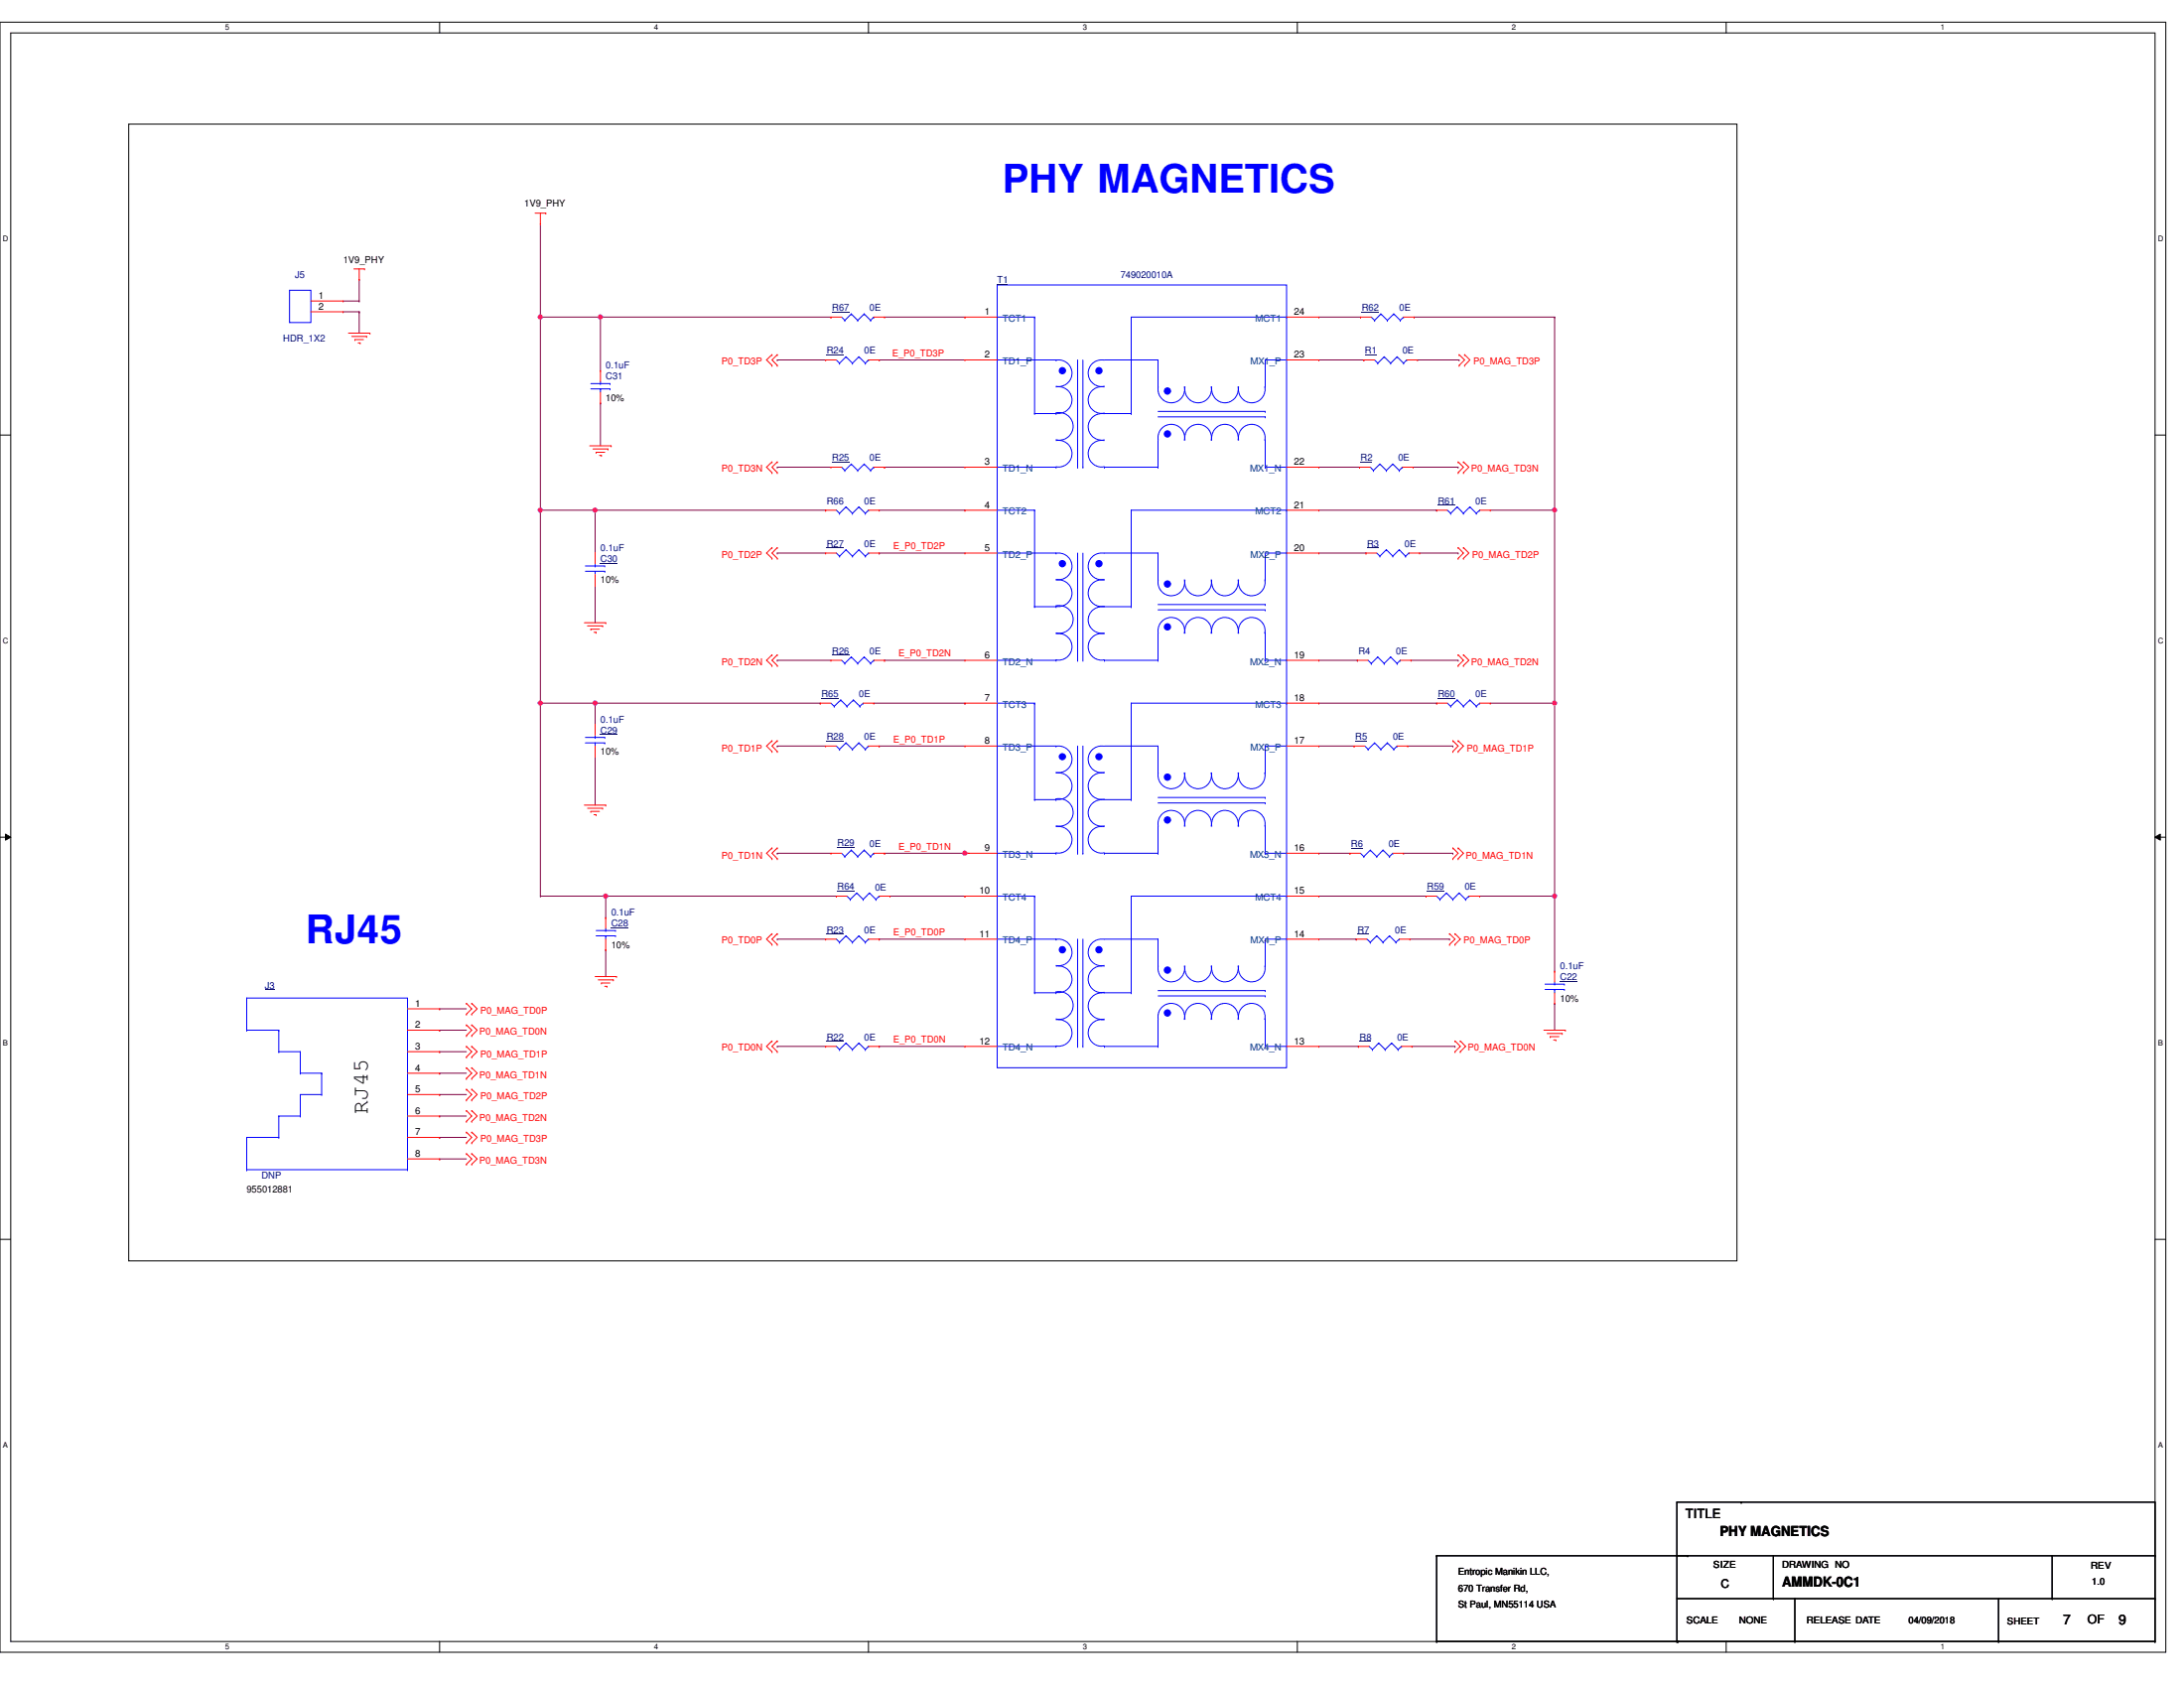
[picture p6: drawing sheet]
<svg xmlns="http://www.w3.org/2000/svg" width="279mm" height="216mm" viewBox="0 0 279 216" stroke-linecap="round" stroke-linejoin="round" font-family="sans-serif">
<path d="M0 2.8h277.1v208.5h-277.1zM1.4 4.2h274.3v205.8h-274.3z" fill="none" stroke="#000" stroke-width=".13"/>
<g fill="#fff">
<path d="M28.8 3h.6v1.1h-.6z"/>
<path d="M28.8 210.1h.6v1.1h-.6z"/>
</g>
<path d="M56.2 2.8v1.4M56.2 210v1.3" fill="none" stroke="#000" stroke-width=".13"/>
<g fill="#fff">
<path d="M83.7 3h.5v1.1h-.5z"/>
<path d="M83.7 210.1h.5v1.1h-.5z"/>
</g>
<path d="M111.1 2.8v1.4M111.1 210v1.3" fill="none" stroke="#000" stroke-width=".13"/>
<g fill="#fff">
<path d="M138.5 3h.6v1.1h-.6z"/>
<path d="M138.5 210.1h.6v1.1h-.6z"/>
</g>
<path d="M166 2.8v1.4M166 210v1.3" fill="none" stroke="#000" stroke-width=".13"/>
<g fill="#fff">
<path d="M193.4 3h.6v1.1h-.6z"/>
<path d="M193.4 210.1h.6v1.1h-.6z"/>
</g>
<path d="M220.8 2.8v1.4M220.8 210v1.3" fill="none" stroke="#000" stroke-width=".13"/>
<g fill="#fff">
<path d="M248.3 3h.5v1.1h-.5z"/>
<path d="M248.3 210.1h.5v1.1h-.5z"/>
<path d="M.4 29.9h.7v1.1h-.7z"/>
<path d="M276.1 29.9h.7v1.1h-.7z"/>
<path d="M.4 81.4h.7v1.1h-.7z"/>
<path d="M276.1 81.4h.7v1.1h-.7z"/>
</g>
<path d="M0 55.6h1.4M275.7 55.6h1.4" fill="none" stroke="#000" stroke-width=".13"/>
<g fill="#fff">
<path d="M.4 132.8h.6v1.1h-.6z"/>
<path d="M276.1 132.8h.6v1.1h-.6z"/>
</g>
<path d="M0 107.1h1.4M.7 106.7l.7 .4-.7 .4zM275.7 107.1l.7-.4v.8zM275.7 107.1h1.4" fill="none" stroke="#000" stroke-width=".13"/>
<path d="M.7 106.7l.7 .4-.7 .4zM275.7 107.1l.7-.4v.8z" fill="#000"/>
<g fill="#fff">
<path d="M.4 184.2h.6v1.1h-.6z"/>
<path d="M276.1 184.2h.6v1.1h-.6z"/>
</g>
<path d="M16.5 15.9h205.7v145.4h-205.7zM0 158.5h1.4M275.7 158.5h1.4" fill="none" stroke="#000" stroke-width=".13"/>
<g fill="none" stroke="#800040" stroke-width=".13">
<path d="M76.8 40.6h.1M76.8 51.5h.1M76.8 40.6v6.8M76.8 51.5v5.5M76.8 40.6h29.5M106.3 40.6h.1M112.5 46h.1M112.5 46h10.9M168.7 59.8h5.2M173.9 59.8h.1M76.1 65.3h.1M76.1 74.8h.1"/>
<path d="M76.1 65.3v5.4M76.1 74.8v4.9M76.1 65.3h29.5M105.6 65.3h.1M112.5 70.7h.1M112.5 70.7h10.9M168.7 70.7h6.1M174.8 70.7h.1M76.1 89.9h.1M76.1 96.8h.1M76.1 89.9v2.8M76.1 96.8v6.2"/>
<path d="M76.1 89.9h28.8M104.9 89.9h.1M112.5 95.4h.1M112.5 95.4h10.9M113.2 84.5h.1M113.2 84.5h10.2M168.7 84.5h5M168.7 95.4h4.5M173.2 95.4h.1M173.7 84.5h.1M77.5 117.4h.1M107 114.6h.1"/>
<path d="M107 114.6h-29.5v2.8M113.2 109.1h.1M113.2 109.1h10.2M168.7 109.1h4M172.7 109.1h.1M77.5 121.5h.1M77.5 121.5v3.4M168.7 120.1h4.8M168.7 133.8h5.1M173.5 120.1h.1M173.8 133.8h.1"/>
</g>
<circle cx="123.4" cy="109.1" r=".27" fill="#f0f"/>
<circle cx="123.4" cy="109.1" r=".27" fill="none" stroke="#f0f" stroke-width=".13"/>
<g fill="none" stroke="#800040" stroke-width=".13">
<path d="M99.4 46h.1M99.4 59.8h.1M99.4 46h6.2M99.4 59.8h6.9M99.4 70.7h.1M99.4 70.7h6.2M99.4 84.5h.1M99.4 95.4h.1M99.4 84.5h6.9M99.4 95.4h6.2M198.9 89.9h.1M198.9 89.9v34.3"/>
<path d="M99.4 109.1h.1M99.4 109.1h6.9M123.4 109.1h.1M123.4 109.1h.6M168.7 114.6h13.7M182.4 114.6h.1M198.9 114.6h.1M99.4 120.1h.1M99.4 133.8h.1M99.4 120.1h6.2M99.4 133.8h6.2M112.5 120.1h.1"/>
<path d="M112.5 133.8h.1M112.5 120.1h10.9M112.5 133.8h10.9M198.9 128.3h.1M198.9 128.3v3.5"/>
</g>
<circle cx="198.9" cy="114.6" r=".27" fill="#f0f"/>
<circle cx="198.9" cy="114.6" r=".27" fill="none" stroke="#f0f" stroke-width=".13"/>
<circle cx="198.9" cy="89.9" r=".27" fill="#f0f"/>
<circle cx="198.9" cy="89.9" r=".27" fill="none" stroke="#f0f" stroke-width=".13"/>
<path d="M198.9 40.6h.1M198.9 40.6v49.3M168.7 65.3h15.1M183.8 65.3h.1M198.9 65.3h.1M168.7 89.9h15.1M183.8 89.9h.1" fill="none" stroke="#800040" stroke-width=".13"/>
<circle cx="198.9" cy="65.2" r=".27" fill="#f0f"/>
<circle cx="198.9" cy="65.2" r=".27" fill="none" stroke="#f0f" stroke-width=".13"/>
<g fill="none" stroke="#800040" stroke-width=".13">
<path d="M113.2 40.6h10.2M123.4 40.6h.1M168.7 40.6h5.4M168.7 46h5.8M174.1 40.6h.1M174.5 46h.1M180.9 40.6h.1M180.9 40.6h18M112.5 65.3h10.9M123.4 65.3h.1M190.6 65.3h8.3M198.9 65.3h.1"/>
<path d="M111.8 89.9h11.6M123.4 89.9h.1M190.6 89.9h8.3M198.9 89.9h.1M69.1 114.6h.1M69.1 114.6h8.4M113.9 114.6h9.5M123.4 114.6h.1M189.3 114.6h9.6M198.9 114.6h.1M56.2 129h.1M56.2 140h.1"/>
<path d="M56.2 137.3h.1M56.2 134.5h.1M56.2 131.8h.1M56.2 129h3.5M56.2 140h3.5M56.2 137.3h3.5M56.2 134.5h3.5M56.2 131.8h3.5M56.2 148.2h.1M56.2 145.5h.1M56.2 142.7h.1M56.2 148.2h3.5"/>
<path d="M56.2 145.5h3.5M56.2 142.7h3.5"/>
</g>
<circle cx="77.5" cy="114.6" r=".27" fill="#f0f"/>
<circle cx="77.5" cy="114.6" r=".27" fill="none" stroke="#f0f" stroke-width=".13"/>
<path d="M69.1 28.6v12M69.1 40.6h.1M69.1 89.9h.1M69.1 89.9v24.7" fill="none" stroke="#800040" stroke-width=".13"/>
<circle cx="69.1" cy="89.9" r=".27" fill="#f0f"/>
<circle cx="69.1" cy="89.9" r=".27" fill="none" stroke="#f0f" stroke-width=".13"/>
<path d="M69.1 89.9h.1M69.1 89.9h7" fill="none" stroke="#800040" stroke-width=".13"/>
<circle cx="76.1" cy="89.9" r=".27" fill="#f0f"/>
<circle cx="76.1" cy="89.9" r=".27" fill="none" stroke="#f0f" stroke-width=".13"/>
<path d="M69.1 40.6h7.7M76.8 40.6h.1" fill="none" stroke="#800040" stroke-width=".13"/>
<circle cx="69.1" cy="40.5" r=".27" fill="#f0f"/>
<circle cx="69.1" cy="40.5" r=".27" fill="none" stroke="#f0f" stroke-width=".13"/>
<circle cx="76.8" cy="40.5" r=".27" fill="#f0f"/>
<circle cx="76.8" cy="40.5" r=".27" fill="none" stroke="#f0f" stroke-width=".13"/>
<path d="M69.1 40.6v24.7M180.8 59.8h5.7M181.3 46h5.4M186.5 59.8h.1M186.7 46h.1M69.1 65.3h.1M69.1 65.3h7M76.1 65.3h.1" fill="none" stroke="#800040" stroke-width=".13"/>
<circle cx="69.1" cy="65.2" r=".27" fill="#f0f"/>
<circle cx="69.1" cy="65.2" r=".27" fill="none" stroke="#f0f" stroke-width=".13"/>
<circle cx="76.1" cy="65.2" r=".27" fill="#f0f"/>
<circle cx="76.1" cy="65.2" r=".27" fill="none" stroke="#f0f" stroke-width=".13"/>
<g fill="none" stroke="#800040" stroke-width=".13">
<path d="M43.9 39.9h2.1M43.9 38.5h2.1M46 39.9h.1M46 38.5h.1M46 35.8h.1M46 35.8v2.7M46 39.9v2.7M113.2 59.8h.1M113.2 59.8h10.2M69.1 65.3v24.6M181.6 70.7h4.9M186.5 70.7h.1"/>
<path d="M69.1 89.9h.1M180.1 95.4h5.8M180.5 84.5h6M185.9 95.4h.1M186.5 84.5h.1M179.6 109.1h6.3M185.9 109.1h.1M180.4 120.1h5M180.6 133.8h5.5M185.4 120.1h.1M186.1 133.8h.1"/>
</g>
<g fill="none" stroke="#f00" stroke-width=".13">
<path d="M45.3 34.4h1.3M46 35.8h.1M46 34.4v1.4M46.6 34.4h.1M68.5 27.3h1.3M69.1 28.6h.1M69.1 27.3v1.3M69.8 27.3h.1M44.6 42.6h2.7M45 43h1.9M45.4 43.4h.1M45.4 43.4h1.1"/>
<path d="M45.8 43.9h.3M46.1 43.9h.1M46.9 43h.1M47.3 42.6h.1M75.4 57h2.8M75.9 57.4h1.9M76.3 57.8h.1M76.3 57.8h1.1M76.7 58.3h.2M76.9 58.3h.1M77.8 57.4h.1M78.2 57h.1"/>
<path d="M98.8 45.4h.1M98.8 46.7h.1M98.8 59.1h.1M98.8 45.4l-.7 .6 .7 .7M98.8 59.1l-.7 .7 .7 .7M99.4 45.4h.1M99.4 46.7h.1M99.4 59.1h.1M99.4 45.4l-.6 .6 .6 .7M99.4 59.1l-.6 .7 .6 .7M105.6 46h.1M105.6 46h1.4"/>
<path d="M111.1 46h1.4M112.5 46h.1M174.1 40.6h.1M174.1 40.6h1.3M179.6 40.6h1.3M180.9 40.6h.1M186.5 59.1h.1M186.5 59.1l.7 .7-.7 .7M186.7 45.4h.1M186.7 46.7h.1M186.7 45.4l.7 .6-.7 .7M187.2 59.1h.1"/>
<path d="M187.2 59.1l.7 .7-.7 .7M187.4 45.4h.1M187.4 46.7h.1M187.4 45.4l.6 .6-.6 .7M74.8 79.7h2.7M77.5 79.7h.1M98.8 60.5h.1M98.8 70h.1M98.8 71.4h.1M98.8 70l-.7 .7 .7 .7M99.4 60.5h.1M99.4 70h.1"/>
<path d="M99.4 71.4h.1M99.4 70l-.6 .7 .6 .7M105.6 70.7h.1M105.6 70.7h1.4M111.1 70.7h1.4M112.5 70.7h.1M186.5 60.5h.1M186.5 70h.1M186.5 71.4h.1M186.5 70l.7 .7-.7 .7M187.2 60.5h.1M187.2 70h.1"/>
<path d="M187.2 71.4h.1M187.2 70l.7 .7-.7 .7M75.2 80.1h1.9M75.6 80.5h.1M75.6 80.5h1.1M76 80.9h.3M76.3 80.9h.1M77.1 80.1h.1M98.8 96.1h.1M98.8 94.7h.1M98.8 83.8h.1M98.8 85.1h.1"/>
<path d="M98.8 94.7l-.7 .7 .7 .7M98.8 83.8l-.7 .7 .7 .6M99.4 96.1h.1M99.4 94.7h.1M99.4 83.8h.1M99.4 85.1h.1M99.4 94.7l-.6 .7 .6 .7M99.4 83.8l-.6 .7 .6 .6M173.7 84.5h.1M173.7 84.5h1.3M179.1 84.5h1.4M180.5 84.5h.1"/>
<path d="M185.9 96.1h.1M185.9 94.7h.1M185.9 94.7l.6 .7-.6 .7M186.5 96.1h.1M186.5 94.7h.1M186.5 83.8h.1M186.5 85.1h.1M186.5 94.7l.7 .7-.7 .7M186.5 83.8l.7 .7-.7 .6M187.2 83.8h.1M187.2 85.1h.1M187.2 83.8l.7 .7-.7 .6"/>
<path d="M74.8 103h2.7M75.2 103.4h1.9M75.6 103.8h.1M75.6 103.8h1.1M76 104.2h.3M76.3 104.2h.1M77.1 103.4h.1M77.5 103h.1M98.8 119.4h.1M98.8 109.8h.1M98.8 108.5h.1M98.8 119.4l-.7 .7 .7 .7"/>
<path d="M98.8 108.5l-.7 .6 .7 .7M99.4 119.4h.1M99.4 109.8h.1M99.4 108.5h.1M99.4 119.4l-.6 .7 .6 .7M99.4 108.5l-.6 .6 .6 .7M107 114.6h.1M107 114.6h1.4M112.5 114.6h1.4M113.9 114.6h.1M185.4 119.4h.1M185.4 119.4l.7 .7-.7 .7"/>
<path d="M185.9 109.8h.1M185.9 108.5h.1M185.9 108.5l.6 .6-.6 .7M186.1 119.4h.1M186.1 119.4l.7 .7-.7 .7M186.5 109.8h.1M186.5 108.5h.1M186.5 108.5l.7 .6-.7 .7M59.7 131.1h.1M59.7 132.5h.1M59.7 135.2h.1M59.7 133.8h.1"/>
<path d="M59.7 139.3h.1M59.7 137.9h.1M59.7 136.6h.1M59.7 128.3h.1M59.7 129.7h.1M59.7 131.1l.6 .7-.6 .7M59.7 133.8l.6 .7-.6 .7M59.7 139.3l.6 .7-.6 .7M59.7 136.6l.6 .7-.6 .6M59.7 128.3l.6 .7-.6 .7M60.3 131.1h.1M60.3 132.5h.1"/>
<path d="M60.3 135.2h.1M60.3 133.8h.1M60.3 139.3h.1M60.3 137.9h.1M60.3 136.6h.1M60.3 128.3h.1M60.3 129.7h.1M60.3 131.1l.7 .7-.7 .7M60.3 133.8l.7 .7-.7 .7M60.3 139.3l.7 .7-.7 .7M60.3 136.6l.7 .7-.7 .6M60.3 128.3l.7 .7-.7 .7"/>
<path d="M76.1 124.9h2.8M76.5 125.3h2M76.9 125.7h.1M76.9 125.7h1.1M77.4 126.2h.2M77.6 126.2h.1M78.5 125.3h.1M78.9 124.9h.1M98.8 120.8h.1M98.8 133.1h.1M98.8 134.5h.1M98.8 133.1l-.7 .7 .7 .7"/>
<path d="M99.4 120.8h.1M99.4 133.1h.1M99.4 134.5h.1M99.4 133.1l-.6 .7 .6 .7M185.4 120.8h.1M186.1 120.8h.1M186.1 133.1h.1M186.1 134.5h.1M186.1 133.1l.7 .7-.7 .7M186.8 133.1h.1M186.8 134.5h.1M186.8 133.1l.7 .7-.7 .7"/>
<path d="M197.5 131.8h2.8M197.9 132.2h2M198.3 132.6h.1M198.3 132.6h1.1M198.8 133h.2M199 133h.1M199.9 132.2h.1M200.3 131.8h.1M59.7 144.8h.1M59.7 146.2h.1M59.7 142h.1M59.7 143.4h.1"/>
<path d="M59.7 140.7h.1M59.7 147.6h.1M59.7 148.9h.1M59.7 144.8l.6 .7-.6 .7M59.7 142l.6 .7-.6 .7M59.7 147.6l.6 .6-.6 .7M60.3 144.8h.1M60.3 146.2h.1M60.3 142h.1M60.3 143.4h.1M60.3 140.7h.1M60.3 147.6h.1"/>
<path d="M60.3 148.9h.1M60.3 144.8l.7 .7-.7 .7M60.3 142l.7 .7-.7 .7M60.3 147.6l.7 .6-.7 .7"/>
</g>
<g fill="none" stroke="#000" stroke-width=".13">
<path d="M183.8 199h.1M183.8 199h91.9M183.8 199v11M215.9 199h.1M222.8 192.1h.1M226.9 199v5.5M262.5 199v5.5M275.7 199h.1M183.8 210h.1M183.8 210h91.9M214.5 210h.1M214.5 210v-17.9h61.2v17.9"/>
<path d="M214.5 204.5h61.2M214.7 210h.1M226.9 204.5h.1M229.6 210h.1M229.6 204.5v5.5M255.7 210h.1M255.7 204.5v5.5M262.5 204.5h.1M275.7 204.5h.1M275.7 210h.1"/>
</g>
<g fill="none" stroke="#00f" stroke-width=".13">
<path d="M107 46l.4 .5M107.4 46.5h.1M108.2 45.6h.1M108.2 45.6l-.8 .9M108.2 45.6l.9 .9M109.1 46.5h.1M109.9 45.6h.1M109.9 45.6l-.8 .9M109.9 45.6l.8 .9M110.7 46.5h.1M111.1 46h.1M111.1 46l-.4 .5"/>
<path d="M175.3 59.8l.4 .4M175.4 40.6l.5 .4M175.9 41h.1M176.5 59.4h.1M176.5 59.4l-.8 .8M176.5 59.4l.9 .8M176.7 40.2h.1M176.7 40.2l-.8 .8M176.7 40.2l.8 .8M177.5 41h.1M178.2 59.4h.1M178.2 59.4l-.8 .8"/>
<path d="M178.2 59.4l.8 .8M178.3 40.2h.1M178.3 40.2l-.8 .8M178.3 40.2l.8 .8M179.1 41h.1M179.4 59.8h.1M179.4 59.8l-.4 .4M179.6 40.6h.1M179.6 40.6l-.5 .4M107 70.7l.4 .4M107.4 71.1h.1M108.2 70.3h.1"/>
<path d="M108.2 70.3l-.8 .8M108.2 70.3l.9 .8M109.1 71.1h.1M109.9 70.3h.1M109.9 70.3l-.8 .8M109.9 70.3l.8 .8M110.7 71.1h.1M111.1 70.7h.1M111.1 70.7l-.4 .4M175.7 60.2h.1M177.4 60.2h.1M179 60.2h.1"/>
<path d="M175 84.5l.4 .4M175.4 84.9h.1M176.3 84h.1M176.3 84l-.9 .9M176.3 84l.8 .9M177.1 84.9h.1M177.9 84h.1M177.9 84l-.8 .9M177.9 84l.8 .9M178.7 84.9h.1M179.1 84.5h.1M179.1 84.5l-.4 .4"/>
<path d="M108.4 114.6l.4 .4M108.8 115h.1M109.6 114.2h.1M109.6 114.2l-.8 .8M109.6 114.2l.8 .8M110.4 115h.1M111.2 114.2h.1M111.2 114.2l-.8 .8M111.2 114.2l.9 .8M112.1 115h.1M112.5 114.6h.1M112.5 114.6l-.4 .4"/>
</g>
<path d="M174.2 39.9h2.2M105.7 45.4h2.2M105.7 70.1h2.2M107.1 114h2.2" fill="none" stroke="#000080" stroke-width=".13"/>
<path d="M174.1 59.1h1.5v.1h-1.5z" fill="#000080"/>
<path d="M173.9 59.8h.1M173.9 59.8h1.4M179.4 59.8h1.4M180.8 59.8h.1" fill="none" stroke="#f00" stroke-width=".13"/>
<g fill="none" stroke="#00f" stroke-width=".13">
<path d="M31.6 127.7h.1M31.6 131.8h.1M31.6 127.7h20.5v21.9M31.6 127.7v4.1M31.6 131.8h4.1M35.7 131.8h.1M35.7 134.5h.1M35.7 131.8v2.7M35.7 134.5h2.7M38.4 134.5h.1M38.4 137.3h.1M38.4 140h.1"/>
<path d="M38.4 134.5v2.8M38.4 140v2.7M38.4 137.3h2.7M38.4 140h2.7M41.1 137.3h.1M41.1 140h.1M41.1 137.3v2.7M31.6 149.6h.1M31.6 145.5h.1M31.6 149.6h20.5M31.6 145.5v4.1M31.6 145.5h4.1"/>
<path d="M35.7 142.7h.1M35.7 145.5h.1M35.7 142.7v2.8M35.7 142.7h2.7M38.4 142.7h.1M52.1 149.6h.1"/>
</g>
<path d="M33.9 126.6h1.2v.1h-1.2z" fill="#000080"/>
<g fill="none" stroke="#f00" stroke-width=".13">
<path d="M52.1 129h4.1M52.1 131.8h4.1M52.1 134.5h4.1M52.1 137.3h4.1M52.1 140h4.1M56.2 129h.1M56.2 131.8h.1M56.2 134.5h.1M56.2 137.3h.1M56.2 140h.1M52.1 142.7h4.1M52.1 145.5h4.1"/>
<path d="M52.1 148.2h4.1M56.2 142.7h.1M56.2 145.5h.1M56.2 148.2h.1"/>
</g>
<path d="M174.6 95.4l.4 .4M175 95.8h.1M175.9 95h.1M175.9 95l-.9 .8M175.9 95l.8 .8M176.7 95.8h.1M177.5 95h.1M177.5 95l-.8 .8M177.5 95l.8 .8M178.3 95.8h.1M178.7 95.4h.1M178.7 95.4l-.4 .4" fill="none" stroke="#00f" stroke-width=".13"/>
<path d="M173.4 94.7h1.5v.1h-1.5z" fill="#000080"/>
<g fill="none" stroke="#f00" stroke-width=".13">
<path d="M39.8 38.5h4.1M39.8 39.9h4.1M43.9 38.5h.1M43.9 39.9h.1M76.8 47.4h.1M76.8 51.5h.1M76.8 47.4v1.4M76.8 50.2v1.3M104.9 89.9h.1M104.9 89.9h1.4M110.4 89.9h1.4M111.8 89.9h.1"/>
<path d="M173.2 95.4h.1M173.2 95.4h1.4M178.7 95.4h1.4M180.1 95.4h.1M183.8 89.9h.1M183.8 89.9h1.4M189.3 89.9h1.3M190.6 89.9h.1M198.9 124.2h.1M198.9 128.3h.1M198.9 124.2v1.4M198.9 127v1.3"/>
</g>
<g fill="none" stroke="#00f" stroke-width=".13">
<path d="M37 37.1h2.8v4.2h-2.8zM75.6 49.7h2.4M75.6 49.1h2.4M76.8 49.1h.1M76.8 49.7h.1M76.8 48.8v.3M76.8 49.7v.5M78 49.7h.1M78 49.1h.1M144.7 65.3h.1M144.7 65.3v12.3M106.3 89.9l.4 .4"/>
<path d="M106.7 90.3h.1M107.5 89.5h.1M107.5 89.5l-.8 .8M107.5 89.5l.9 .8M108.4 90.3h.1M109.2 89.5h.1M109.2 89.5l-.8 .8M109.2 89.5l.8 .8M110 90.3h.1M110.4 89.9h.1M110.4 89.9l-.4 .4M185.2 89.9l.4 .4"/>
<path d="M185.6 90.3h.1M186.4 89.5h.1M186.4 89.5l-.8 .8M186.4 89.5l.8 .8M187.2 90.3h.1M188 89.5h.1M188 89.5l-.8 .8M188 89.5l.9 .8M188.9 90.3h.1M189.3 89.9h.1M189.3 89.9l-.4 .4M197.7 126.6h2.4"/>
<path d="M197.7 125.9h2.4M198.9 125.9h.1M198.9 126.6h.1M198.9 125.6v.3M198.9 126.6v.4M200.1 126.6h.1M200.1 125.9h.1"/>
</g>
<path d="M105.1 89.3h2.2M183.9 89.3h2.2M199.6 125.5h2.2" fill="none" stroke="#000080" stroke-width=".13"/>
<circle cx="149.4" cy="80.2" r=".4" fill="#00f"/>
<g fill="none" stroke="#00f" stroke-width=".13">
<path d="M127.6 70.7h7.5M132.4 77.6h2.7M135.1 70.7h.1M135.1 77.6h.1M137.9 70.7v13.8M138.5 70.7v13.8M141.3 70.8a1.71 1.71 0 0 0-2.1 1.6 1.71 1.71 0 0 0 2.1 1.7M148.1 74.2h.1M148.1 70.7v3.5M155 74.2a1.72 1.72 0 0 0 1.7 2 1.72 1.72 0 0 0 1.7-2M161.9 74.2h.1M161.9 70.7v3.5"/>
<path d="M137.9 84.5h.1M138.5 84.5h.1M148.1 84.5h.1M148.1 81v3.5M148.2 81a1.7 1.7 0 0 1 1.6-2 1.7 1.7 0 0 1 1.7 2M161.9 84.5h.1M161.9 80.9v3.6"/>
<circle cx="149.4" cy="80.2" r=".4"/>
</g>
<circle cx="135.9" cy="72.1" r=".4" fill="#00f"/>
<g fill="none" stroke="#00f" stroke-width=".13">
<path d="M127.6 65.3h4.8M132.4 65.3h.1M132.4 77.6h.1M132.4 65.3v12.3M135.1 77.5a1.78 1.78 0 0 1 2.2 1.7 1.78 1.78 0 0 1-2.2 1.7M135.1 74.2a1.7 1.7 0 0 1 2 1.7 1.7 1.7 0 0 1-2 1.6M141.3 70.7h6.8M148.1 70.7h.1M148.1 78h13.8M151.6 74.2a1.7 1.7 0 0 0 1.7 2 1.7 1.7 0 0 0 1.6-2M161.9 78h.1M135.1 81a1.7 1.7 0 0 1 2 1.7 1.7 1.7 0 0 1-2 1.7"/>
<path d="M141.3 81a1.71 1.71 0 0 0-2.1 1.7 1.71 1.71 0 0 0 2.1 1.7M141.3 84.5h.1M141.3 84.5h6.8M155 81a1.71 1.71 0 0 1 1.7-2 1.71 1.71 0 0 1 1.7 2"/>
<circle cx="135.9" cy="72.1" r=".4"/>
</g>
<circle cx="149.4" cy="74.7" r=".4" fill="#00f"/>
<g fill="none" stroke="#00f" stroke-width=".13">
<path d="M135.1 70.8a1.7 1.7 0 0 1 2 1.6 1.7 1.7 0 0 1-2 1.7M141.3 77.6a1.71 1.71 0 0 0-2.1 1.7 1.71 1.71 0 0 0 2.1 1.7M141.3 74.2a1.71 1.71 0 0 0-2.1 1.7 1.71 1.71 0 0 0 2.1 1.6M141.3 77.6h3.4M144.7 77.6h.1M144.7 65.3h19.9M148.1 77.3h13.8M148.2 74.2a1.7 1.7 0 0 0 1.6 2 1.7 1.7 0 0 0 1.7-2M158.5 74.2a1.7 1.7 0 0 0 1.6 2 1.7 1.7 0 0 0 1.7-2M161.9 77.3h.1M161.9 70.7h.1M161.9 70.7h2.7"/>
<path d="M164.6 65.3h.1M127.6 84.5h7.5M135.1 84.5h.1M151.6 81a1.7 1.7 0 0 1 1.7-2 1.7 1.7 0 0 1 1.6 2M158.5 81a1.7 1.7 0 0 1 1.6-2 1.7 1.7 0 0 1 1.7 2"/>
<circle cx="149.4" cy="74.7" r=".4"/>
</g>
<circle cx="140.6" cy="72.1" r=".4" fill="#00f"/>
<g fill="none" stroke="#00f" stroke-width=".13">
<path d="M144.7 89.9h.1M144.7 89.9v12.4M161.9 84.5h.1M161.9 84.5h2.7"/>
<circle cx="140.6" cy="72.1" r=".4"/>
</g>
<circle cx="149.4" cy="104.9" r=".4" fill="#00f"/>
<g fill="none" stroke="#00f" stroke-width=".13">
<path d="M127.6 95.4h7.5M135.1 95.4h.1M137.9 95.4v13.7M138.5 95.4v13.7M141.3 95.4a1.71 1.71 0 0 0-2.1 1.7 1.71 1.71 0 0 0 2.1 1.7M148.1 98.8h.1M148.1 95.4v3.4M155 98.8a1.72 1.72 0 0 0 1.7 2.1 1.72 1.72 0 0 0 1.7-2.1M161.9 98.8h.1M161.9 95.4v3.4M132.4 102.3h2.7M135.1 102.3h.1"/>
<path d="M137.9 109.1h.1M138.5 109.1h.1M148.1 109.1h.1M148.1 105.7v3.4M148.2 105.7a1.7 1.7 0 0 1 1.6-2 1.7 1.7 0 0 1 1.7 2M161.9 109.1h.1M161.9 105.6v3.5"/>
<circle cx="149.4" cy="104.9" r=".4"/>
</g>
<circle cx="135.9" cy="96.8" r=".4" fill="#00f"/>
<g fill="none" stroke="#00f" stroke-width=".13">
<path d="M127.6 89.9h4.8M132.4 89.9h.1M132.4 89.9v12.4M135.1 98.9a1.7 1.7 0 0 1 2 1.6 1.7 1.7 0 0 1-2 1.7 1.76 1.76 0 0 1 2.2 1.7 1.76 1.76 0 0 1-2.2 1.7M141.3 95.4h6.8M148.1 95.4h.1M151.6 98.8a1.7 1.7 0 0 0 1.7 2.1 1.7 1.7 0 0 0 1.6-2.1M132.4 102.3h.1M135.1 105.7a1.7 1.7 0 0 1 2 1.7 1.7 1.7 0 0 1-2 1.7M141.3 105.7a1.71 1.71 0 0 0-2.1 1.7 1.71 1.71 0 0 0 2.1 1.7M141.3 109.1h.1M141.3 109.1h6.8"/>
<path d="M148.1 102.7h13.8M155 105.7a1.71 1.71 0 0 1 1.7-2 1.71 1.71 0 0 1 1.7 2M161.9 102.7h.1"/>
<circle cx="135.9" cy="96.8" r=".4"/>
</g>
<circle cx="149.4" cy="99.4" r=".4" fill="#00f"/>
<g fill="none" stroke="#00f" stroke-width=".13">
<path d="M135.1 95.4a1.7 1.7 0 0 1 2 1.7 1.7 1.7 0 0 1-2 1.7M141.3 98.9a1.71 1.71 0 0 0-2.1 1.6 1.71 1.71 0 0 0 2.1 1.7M144.7 89.9h19.9M148.2 98.8a1.7 1.7 0 0 0 1.6 2.1 1.7 1.7 0 0 0 1.7-2.1M158.5 98.8a1.7 1.7 0 0 0 1.6 2.1 1.7 1.7 0 0 0 1.7-2.1M161.9 95.4h.1M161.9 95.4h2.7M164.6 89.9h.1M127.6 109.1h7.5M135.1 109.1h.1M141.3 102.3a1.71 1.71 0 0 0-2.1 1.7 1.71 1.71 0 0 0 2.1 1.6M141.3 102.3h3.4"/>
<path d="M144.7 102.3h.1M148.1 102h13.8M151.6 105.7a1.7 1.7 0 0 1 1.7-2 1.7 1.7 0 0 1 1.6 2M158.5 105.7a1.7 1.7 0 0 1 1.6-2 1.7 1.7 0 0 1 1.7 2M161.9 102h.1"/>
<circle cx="149.4" cy="99.4" r=".4"/>
</g>
<circle cx="140.6" cy="96.8" r=".4" fill="#00f"/>
<g fill="none" stroke="#00f" stroke-width=".13">
<path d="M144.7 114.6h.1M144.7 114.6v12.4M161.9 109.1h.1M161.9 109.1h2.7"/>
<circle cx="140.6" cy="96.8" r=".4"/>
</g>
<circle cx="149.4" cy="129.6" r=".4" fill="#00f"/>
<g fill="none" stroke="#00f" stroke-width=".13">
<path d="M127.6 120.1h7.5M132.4 127h2.7M135.1 120.1h.1M135.1 127h.1M137.9 133.8h.1M137.9 120.1v13.7M138.5 133.8h.1M138.5 120.1v13.7M141.3 120.1a1.71 1.71 0 0 0-2.1 1.7 1.71 1.71 0 0 0 2.1 1.7M148.1 133.8h.1M148.1 123.5h.1M148.1 120.1v3.4"/>
<path d="M148.1 130.4v3.4M148.2 130.4a1.71 1.71 0 0 1 1.6-2.1 1.71 1.71 0 0 1 1.7 2.1M155 123.5a1.72 1.72 0 0 0 1.7 2.1 1.72 1.72 0 0 0 1.7-2.1M161.9 133.8h.1M161.9 123.5h.1M161.9 120.1v3.4M161.9 130.3v3.5"/>
<circle cx="149.4" cy="129.6" r=".4"/>
</g>
<circle cx="135.9" cy="121.5" r=".4" fill="#00f"/>
<g fill="none" stroke="#00f" stroke-width=".13">
<path d="M127.6 114.6h4.8M132.4 114.6h.1M132.4 114.6v12.4M132.4 127h.1M135.1 126.9a1.78 1.78 0 0 1 2.2 1.7 1.78 1.78 0 0 1-2.2 1.7M135.1 123.6a1.7 1.7 0 0 1 2 1.6 1.7 1.7 0 0 1-2 1.7M135.1 130.4a1.7 1.7 0 0 1 2 1.7 1.7 1.7 0 0 1-2 1.7M141.3 130.4a1.71 1.71 0 0 0-2.1 1.7 1.71 1.71 0 0 0 2.1 1.7M141.3 133.8h.1M141.3 120.1h6.8M141.3 133.8h6.8M148.1 120.1h.1"/>
<path d="M148.1 127.4h13.8M151.6 123.5a1.7 1.7 0 0 0 1.7 2.1 1.7 1.7 0 0 0 1.6-2.1M155 130.4a1.71 1.71 0 0 1 1.7-2.1 1.71 1.71 0 0 1 1.7 2.1M161.9 127.4h.1"/>
<circle cx="135.9" cy="121.5" r=".4"/>
</g>
<circle cx="149.4" cy="124.1" r=".4" fill="#00f"/>
<g fill="none" stroke="#00f" stroke-width=".13">
<path d="M144.7 114.6h19.9M164.6 114.6h.1M127.6 133.8h7.5M135.1 120.1a1.7 1.7 0 0 1 2 1.7 1.7 1.7 0 0 1-2 1.7M135.1 133.8h.1M141.3 127a1.71 1.71 0 0 0-2.1 1.7 1.71 1.71 0 0 0 2.1 1.6M141.3 123.6a1.71 1.71 0 0 0-2.1 1.6 1.71 1.71 0 0 0 2.1 1.7M141.3 127h3.4M144.7 127h.1M148.1 126.7h13.8M148.2 123.5a1.7 1.7 0 0 0 1.6 2.1 1.7 1.7 0 0 0 1.7-2.1M151.6 130.4a1.71 1.71 0 0 1 1.7-2.1 1.71 1.71 0 0 1 1.6 2.1"/>
<path d="M158.5 130.4a1.71 1.71 0 0 1 1.6-2.1 1.71 1.71 0 0 1 1.7 2.1M158.5 123.5a1.7 1.7 0 0 0 1.6 2.1 1.7 1.7 0 0 0 1.7-2.1M161.9 126.7h.1M161.9 120.1h.1M161.9 120.1h2.7"/>
<circle cx="149.4" cy="124.1" r=".4"/>
</g>
<circle cx="140.6" cy="121.5" r=".4" fill="#00f"/>
<g fill="none" stroke="#00f" stroke-width=".13">
<path d="M132.4 52.9h2.7M135.1 52.9h.1M135.1 46.1a1.7 1.7 0 0 1 2 1.6 1.7 1.7 0 0 1-2 1.7M141.3 52.9a1.71 1.71 0 0 0-2.1 1.7 1.71 1.71 0 0 0 2.1 1.7M148.1 49.5h.1M148.1 59.8h.1M148.1 46v3.5M148.1 56.3v3.5M148.1 52.6h13.8M161.9 49.5h.1M161.9 52.6h.1M161.9 59.8h.1"/>
<path d="M161.9 46v3.5M161.9 59.8h2.7M161.9 133.8h.1M161.9 133.8h2.7"/>
<circle cx="140.6" cy="121.5" r=".4"/>
</g>
<circle cx="149.4" cy="50" r=".4" fill="#00f"/>
<g fill="none" stroke="#00f" stroke-width=".13">
<path d="M135.1 56.3a1.7 1.7 0 0 1 2 1.7 1.7 1.7 0 0 1-2 1.7M141.3 59.8h.1M141.3 59.8h6.8M148.1 53.3h13.8M148.2 56.3a1.7 1.7 0 0 1 1.6-2 1.7 1.7 0 0 1 1.7 2M161.9 53.3h.1"/>
<circle cx="149.4" cy="50" r=".4"/>
</g>
<circle cx="140.6" cy="47.4" r=".4" fill="#00f"/>
<g fill="none" stroke="#00f" stroke-width=".13">
<path d="M127.6 59.8h7.5M127.6 46h7.5M135.1 52.8a1.77 1.77 0 0 1 2.2 1.7 1.77 1.77 0 0 1-2.2 1.7M135.1 59.8h.1M135.1 46h.1M135.1 49.5a1.7 1.7 0 0 1 2 1.7 1.7 1.7 0 0 1-2 1.6M137.9 59.8h.1M137.9 46v13.8M138.5 59.8h.1M138.5 46v13.8M141.3 46.1a1.71 1.71 0 0 0-2.1 1.6 1.71 1.71 0 0 0 2.1 1.7M141.3 46h6.8"/>
<path d="M148.1 46h.1M148.2 49.5a1.71 1.71 0 0 0 1.6 2 1.71 1.71 0 0 0 1.7-2M151.6 56.3a1.7 1.7 0 0 1 1.7-2 1.7 1.7 0 0 1 1.6 2M155 56.3a1.72 1.72 0 0 1 1.7-2 1.72 1.72 0 0 1 1.7 2M155 49.5a1.72 1.72 0 0 0 1.7 2 1.72 1.72 0 0 0 1.7-2M158.5 49.5a1.71 1.71 0 0 0 1.6 2 1.71 1.71 0 0 0 1.7-2M158.5 56.3a1.7 1.7 0 0 1 1.6-2 1.7 1.7 0 0 1 1.7 2M161.9 59.8h.1M161.9 56.2v3.6"/>
<circle cx="140.6" cy="47.4" r=".4"/>
</g>
<circle cx="149.4" cy="55.5" r=".4" fill="#00f"/>
<g fill="none" stroke="#00f" stroke-width=".13">
<path d="M127.6 40.6h4.8M132.4 40.6h.1M141.3 49.5a1.71 1.71 0 0 0-2.1 1.7 1.71 1.71 0 0 0 2.1 1.6M141.3 56.3a1.71 1.71 0 0 0-2.1 1.7 1.71 1.71 0 0 0 2.1 1.7M141.3 52.9h3.4M144.7 52.9h.1M144.7 40.6h19.9M151.6 49.5a1.71 1.71 0 0 0 1.7 2 1.71 1.71 0 0 0 1.6-2M164.6 40.6h.1"/>
<circle cx="149.4" cy="55.5" r=".4"/>
</g>
<circle cx="135.9" cy="47.4" r=".4" fill="#00f"/>
<g fill="none" stroke="#00f" stroke-width=".13">
<path d="M127.6 36.4h37v100.2h-37zM132.4 52.9h.1M132.4 40.6v12.3M144.7 40.6h.1M144.7 40.6v12.3M161.9 46h.1M161.9 46h2.7"/>
<circle cx="135.9" cy="47.4" r=".4"/>
</g>
<path d="M127.6 36.3h1.4v.1h-1.4z" fill="#000080"/>
<g fill="none" stroke="#f00" stroke-width=".13">
<path d="M123.4 59.8h.1M123.4 40.6h.1M123.4 46h.1M123.4 59.8h4.2M123.4 46h4.2M123.4 40.6h4.2M164.6 59.8h4.1M164.6 46h4.1M164.6 40.6h4.1M168.7 46h.1M168.7 40.6h.1M168.7 59.8h.1"/>
<path d="M123.4 65.3h.1M123.4 70.7h.1M123.4 65.3h4.2M123.4 70.7h4.2M164.6 65.3h4.1M164.6 70.7h4.1M168.7 70.7h.1M168.7 65.3h.1M123.4 84.5h.1M123.4 89.9h.1M123.4 95.4h.1M123.4 84.5h4.2"/>
<path d="M123.4 89.9h4.2M123.4 95.4h4.2M164.6 84.5h4.1M164.6 89.9h4.1M164.6 95.4h4.1M168.7 95.4h.1M168.7 89.9h.1M168.7 84.5h.1M123.4 109.1h.1M123.4 114.6h.1M123.4 109.1h4.2M123.4 114.6h4.2"/>
<path d="M164.6 109.1h4.1M164.6 114.6h4.1M168.7 114.6h.1M168.7 109.1h.1M123.4 120.1h.1M123.4 133.8h.1M123.4 120.1h4.2M123.4 133.8h4.2M164.6 120.1h4.1M164.6 133.8h4.1M168.7 133.8h.1M168.7 120.1h.1"/>
</g>
<path d="M174.1 109.1l.4 .5M174.5 109.6h.1M175.3 108.7h.1M175.3 108.7l-.8 .9M175.3 108.7l.8 .9M176.1 109.6h.1M176.9 108.7h.1M176.9 108.7l-.8 .9M176.9 108.7l.9 .9M177.8 109.6h.1M178.2 109.1h.1M178.2 109.1l-.4 .5" fill="none" stroke="#00f" stroke-width=".13"/>
<path d="M172.8 108.5h1.5h-1.5z" fill="#000080"/>
<path d="M77.5 117.4h.1M77.5 117.4v1.3M172.7 109.1h.1M172.7 109.1h1.4M178.2 109.1h1.4M179.6 109.1h.1M77.5 121.5h.1M77.5 120.1v1.4" fill="none" stroke="#f00" stroke-width=".13"/>
<g fill="none" stroke="#00f" stroke-width=".13">
<path d="M175.9 46l.4 .5M176.3 46.5h.1M177.1 45.6h.1M177.1 45.6l-.8 .9M177.1 45.6l.8 .9M177.9 46.5h.1M178.7 45.6h.1M178.7 45.6l-.8 .9M178.7 45.6l.9 .9M179.6 46.5h.1M180 46h.1M180 46l-.4 .5"/>
<path d="M76.3 119.7h2.4M76.3 119h2.4M77.5 119h.1M77.5 119.7h.1M77.5 118.7v.3M77.5 119.7v.4M78.7 119.7h.1M78.7 119h.1"/>
</g>
<path d="M78.2 118.7h2.2" fill="none" stroke="#000080" stroke-width=".13"/>
<path d="M174.6 45.4h1.5v.1h-1.5z" fill="#000080"/>
<g fill="none" stroke="#f00" stroke-width=".13">
<path d="M106.3 59.8h.1M106.3 59.8h1.4M111.8 59.8h1.4M113.2 59.8h.1M174.5 46h.1M174.5 46h1.4M180 46h1.3M181.3 46h.1M105.6 65.3h.1M105.6 65.3h1.4M111.1 65.3h1.4M112.5 65.3h.1"/>
<path d="M183.8 65.3h.1M183.8 65.3h1.4M189.3 65.3h1.3M190.6 65.3h.1M76.1 92.7h.1M76.1 96.8h.1M76.1 92.7v1.3M76.1 95.4v1.4"/>
</g>
<g fill="none" stroke="#00f" stroke-width=".13">
<path d="M107.7 59.8l.4 .4M108.9 59.4h.1M108.9 59.4l-.8 .8M108.9 59.4l.8 .8M110.6 59.4h.1M110.6 59.4l-.9 .8M110.6 59.4l.8 .8M111.8 59.8h.1M111.8 59.8l-.4 .4M107 65.3l.4 .4M107.4 65.7h.1M108.1 60.2h.1"/>
<path d="M108.2 64.8h.1M108.2 64.8l-.8 .9M108.2 64.8l.9 .9M109.1 65.7h.1M109.7 60.2h.1M109.9 64.8h.1M109.9 64.8l-.8 .9M109.9 64.8l.8 .9M110.7 65.7h.1M111.1 65.3h.1M111.1 65.3l-.4 .4M111.4 60.2h.1"/>
<path d="M185.2 65.3l.4 .4M185.6 65.7h.1M186.4 64.8h.1M186.4 64.8l-.8 .9M186.4 64.8l.8 .9M187.2 65.7h.1M188 64.8h.1M188 64.8l-.8 .9M188 64.8l.9 .9M188.9 65.7h.1M189.3 65.3h.1M189.3 65.3l-.4 .4"/>
<path d="M74.9 95h2.5M74.9 94.3h2.5M76.1 94.3h.1M76.1 95h.1M76.1 94v.3M76.1 95v.4M77.4 95h.1M77.4 94.3h.1M176.1 119.7h.1M176.1 119.7l-.8 .8M176.1 119.7l.8 .8M177.8 119.7h.1"/>
<path d="M177.8 119.7l-.9 .8M177.8 119.7l.8 .8M174.9 120.1l.4 .4M175.3 120.5h.1M176.9 120.5h.1M178.6 120.5h.1M179 120.1h.1M179 120.1l-.4 .4"/>
</g>
<path d="M106.4 59.1h2.2M183.9 64.6h2.2M76.8 94h2.2" fill="none" stroke="#000080" stroke-width=".13"/>
<path d="M173.7 119.4h1.5v.1h-1.5z" fill="#000080"/>
<g fill="none" stroke="#f00" stroke-width=".13">
<path d="M76.1 70.7h.1M76.1 74.8h.1M76.1 70.7v1.4M76.1 73.5v1.3M106.3 109.1h.1M106.3 109.1h1.4M111.8 109.1h1.4M113.2 109.1h.1M182.4 114.6h.1M182.4 114.6h1.4M187.9 114.6h1.4M189.3 114.6h.1"/>
<path d="M105.6 133.8h.1M105.6 133.8h1.4M111.1 133.8h1.4M112.5 133.8h.1M173.5 120.1h.1M173.5 120.1h1.4M179 120.1h1.4M180.4 120.1h.1"/>
</g>
<g fill="none" stroke="#00f" stroke-width=".13">
<path d="M74.9 73.1h2.5M74.9 72.4h2.5M76.1 72.4h.1M76.1 73.1h.1M76.1 72.1v.3M76.1 73.1v.4M77.4 73.1h.1M77.4 72.4h.1M176.1 70.7l.4 .4M176.5 71.1h.1M177.4 70.3h.1M177.4 70.3l-.9 .8"/>
<path d="M177.4 70.3l.8 .8M178.2 71.1h.1M179 70.3h.1M179 70.3l-.8 .8M179 70.3l.8 .8M179.8 71.1h.1M180.2 70.7h.1M180.2 70.7l-.4 .4M107.7 109.1l.4 .5M108.1 109.6h.1M108.9 108.7h.1M108.9 108.7l-.8 .9"/>
<path d="M108.9 108.7l.8 .9M109.7 109.6h.1M110.6 108.7h.1M110.6 108.7l-.9 .9M110.6 108.7l.8 .9M111.4 109.6h.1M111.8 109.1h.1M111.8 109.1l-.4 .5M183.8 114.6l.4 .4M184.2 115h.1M185 114.2h.1M185 114.2l-.8 .8"/>
<path d="M185 114.2l.9 .8M185.9 115h.1M186.7 114.2h.1M186.7 114.2l-.8 .8M186.7 114.2l.8 .8M187.5 115h.1M187.9 114.6h.1M187.9 114.6l-.4 .4M107 133.8l.4 .4M107.4 134.2h.1M108.2 133.4h.1M108.2 133.4l-.8 .8"/>
<path d="M108.2 133.4l.9 .8M109.1 134.2h.1M109.9 133.4h.1M109.9 133.4l-.8 .8M109.9 133.4l.8 .8M110.7 134.2h.1M111.1 133.8h.1M111.1 133.8l-.4 .4"/>
</g>
<path d="M76.8 72h2.2M107.1 108.4h2.2M182.6 114h2.1M105.7 133.2h2.2" fill="none" stroke="#000080" stroke-width=".13"/>
<path d="M174.9 70.1h1.5h-1.5z" fill="#000080"/>
<g fill="none" stroke="#f00" stroke-width=".13">
<path d="M106.3 40.6h.1M106.3 40.6h1.4M111.8 40.6h1.4M113.2 40.6h.1M174.8 70.7h.1M174.8 70.7h1.3M180.2 70.7h1.4M181.6 70.7h.1M106.3 84.5h.1M106.3 84.5h1.4M111.8 84.5h1.4M113.2 84.5h.1"/>
<path d="M105.6 120.1h.1M105.6 120.1h1.4M111.1 120.1h1.4M112.5 120.1h.1"/>
</g>
<g fill="none" stroke="#00f" stroke-width=".13">
<path d="M107.7 40.6l.4 .4M108.1 41h.1M108.9 40.2h.1M108.9 40.2l-.8 .8M108.9 40.2l.8 .8M109.7 41h.1M110.6 40.2h.1M110.6 40.2l-.9 .8M110.6 40.2l.8 .8M111.4 41h.1M111.8 40.6h.1M111.8 40.6l-.4 .4"/>
<path d="M107.7 84.5l.4 .4M108.1 84.9h.1M108.9 84h.1M108.9 84l-.8 .9M108.9 84l.8 .9M109.7 84.9h.1M110.6 84h.1M110.6 84l-.9 .9M110.6 84l.8 .9M111.4 84.9h.1M111.8 84.5h.1M111.8 84.5l-.4 .4"/>
<path d="M108.2 119.7h.1M108.2 119.7l-.8 .8M108.2 119.7l.9 .8M109.9 119.7h.1M109.9 119.7l-.8 .8M109.9 119.7l.8 .8M107 120.1l.4 .4M107.4 120.5h.1M109.1 120.5h.1M110.7 120.5h.1M111.1 120.1h.1M111.1 120.1l-.4 .4"/>
<path d="M175.2 133.8l.4 .4M175.6 134.2h.1M176.4 133.4h.1M176.4 133.4l-.8 .8M176.4 133.4l.8 .8M177.2 134.2h.1M178 133.4h.1M178 133.4l-.8 .8M178 133.4l.9 .8M178.9 134.2h.1M179.3 133.8h.1M179.3 133.8l-.4 .4"/>
</g>
<path d="M106.4 39.9h2.2M106.4 83.8h2.2M105.7 119.5h2.2" fill="none" stroke="#000080" stroke-width=".13"/>
<path d="M173.9 133.2h1.6h-1.6z" fill="#000080"/>
<path d="M105.6 95.4h.1M105.6 95.4h1.4M111.1 95.4h1.4M112.5 95.4h.1M173.8 133.8h.1M173.8 133.8h1.4M179.3 133.8h1.3M180.6 133.8h.1" fill="none" stroke="#f00" stroke-width=".13"/>
<path d="M107 95.4l.4 .4M107.4 95.8h.1M108.2 95h.1M108.2 95l-.8 .8M108.2 95l.9 .8M109.1 95.8h.1M109.9 95h.1M109.9 95l-.8 .8M109.9 95l.8 .8M110.7 95.8h.1M111.1 95.4h.1M111.1 95.4l-.4 .4" fill="none" stroke="#00f" stroke-width=".13"/>
<path d="M105.7 94.8h2.2" fill="none" stroke="#000080" stroke-width=".13"/>
<circle cx="123.4" cy="109.1" r=".27" fill="#f0f"/>
<circle cx="123.4" cy="109.1" r=".27" fill="none" stroke="#f0f" stroke-width=".13"/>
<circle cx="198.9" cy="114.6" r=".27" fill="#f0f"/>
<circle cx="198.9" cy="114.6" r=".27" fill="none" stroke="#f0f" stroke-width=".13"/>
<circle cx="198.9" cy="89.9" r=".27" fill="#f0f"/>
<circle cx="198.9" cy="89.9" r=".27" fill="none" stroke="#f0f" stroke-width=".13"/>
<circle cx="198.9" cy="65.2" r=".27" fill="#f0f"/>
<circle cx="198.9" cy="65.2" r=".27" fill="none" stroke="#f0f" stroke-width=".13"/>
<circle cx="77.5" cy="114.6" r=".27" fill="#f0f"/>
<circle cx="77.5" cy="114.6" r=".27" fill="none" stroke="#f0f" stroke-width=".13"/>
<circle cx="69.1" cy="89.9" r=".27" fill="#f0f"/>
<circle cx="69.1" cy="89.9" r=".27" fill="none" stroke="#f0f" stroke-width=".13"/>
<circle cx="76.1" cy="89.9" r=".27" fill="#f0f"/>
<circle cx="76.1" cy="89.9" r=".27" fill="none" stroke="#f0f" stroke-width=".13"/>
<circle cx="69.1" cy="40.5" r=".27" fill="#f0f"/>
<circle cx="69.1" cy="40.5" r=".27" fill="none" stroke="#f0f" stroke-width=".13"/>
<circle cx="76.8" cy="40.5" r=".27" fill="#f0f"/>
<circle cx="76.8" cy="40.5" r=".27" fill="none" stroke="#f0f" stroke-width=".13"/>
<circle cx="69.1" cy="65.2" r=".27" fill="#f0f"/>
<circle cx="69.1" cy="65.2" r=".27" fill="none" stroke="#f0f" stroke-width=".13"/>
<circle cx="76.1" cy="65.2" r=".27" fill="#f0f"/>
<circle cx="76.1" cy="65.2" r=".27" fill="none" stroke="#f0f" stroke-width=".13"/>
<g font-size="5.1" fill="#00f">
<text x="128.2" y="24.7">PHY MAGNETICS</text>
<text x="39.1" y="120.7">RJ45</text>
</g>
<text font-size="2.9" x="47" y="142.5" transform="rotate(-90 47 142.5)">RJ45</text>
<g font-size="1.8">
<text x="220" y="196.5">PHY MAGNETICS</text>
<text x="228" y="203">AMMDK-0C1</text>
<text x="263.9" y="207.7">7</text>
<text x="271" y="207.7">9</text>
</g>
<text font-size="1.7" x="215.6" y="194.2">TITLE</text>
<text font-size="1.6" x="267.1" y="207.6">OF</text>
<text font-size="1.5" x="220.2" y="203.1">C</text>
<g font-size="1.2">
<text x="67.1" y="26.5">1V9_PHY</text>
<text x="43.9" y="33.6">1V9_PHY</text>
<text x="40.7" y="38.2">1</text>
<text x="40.7" y="39.6">2</text>
<text x="125.9" y="40.3">1</text>
<text x="165.5" y="40.3">24</text>
<text x="125.9" y="45.7">2</text>
<text x="165.5" y="45.7">23</text>
<text x="77.5" y="51.3">10%</text>
<text x="125.9" y="59.5">3</text>
<text x="165.5" y="59.5">22</text>
<text x="125.9" y="65">4</text>
<text x="165.5" y="65">21</text>
<text x="125.9" y="70.4">5</text>
<text x="165.5" y="70.4">20</text>
<text x="76.8" y="74.6">10%</text>
<text x="125.9" y="84.2">6</text>
<text x="125.9" y="89.6">7</text>
<text x="165.5" y="89.6">18</text>
<text x="165.5" y="84.2">19</text>
<text x="125.9" y="95.1">8</text>
<text x="165.5" y="95.1">17</text>
<text x="76.8" y="96.5">10%</text>
<text x="125.9" y="108.8">9</text>
<text x="165.5" y="108.8">16</text>
<text x="125.3" y="114.3">10</text>
<text x="125.3" y="119.8">11</text>
<text x="165.5" y="119.8">14</text>
<text x="165.5" y="114.3">15</text>
<text x="78.2" y="121.2">10%</text>
<text x="53.1" y="128.7">1</text>
<text x="53.1" y="131.5">2</text>
<text x="199.6" y="128.1">10%</text>
<text x="53.1" y="134.2">3</text>
<text x="53.1" y="137">4</text>
<text x="125.3" y="133.5">12</text>
<text x="165.5" y="133.5">13</text>
<text x="53.1" y="139.7">5</text>
<text x="53.1" y="142.5">6</text>
<text x="53.1" y="145.2">7</text>
<text x="53.1" y="147.9">8</text>
<text x="31.6" y="152.5">955012881</text>
<text x="186.5" y="201.5">Entropic Manikin LLC,</text>
<text x="186.5" y="203.5">670 Transfer Rd,</text>
<text x="219.2" y="200.5">SIZE</text>
<text x="228" y="200.5">DRAWING NO</text>
<text x="267.5" y="200.7">REV</text>
<text x="267.6" y="202.7">1.0</text>
<text x="186.5" y="205.6">St Paul, MN55114 USA</text>
<text x="215.8" y="207.6">SCALE</text>
<text x="222.5" y="207.6">NONE</text>
<text x="231.1" y="207.6">RELEASE DATE</text>
<text x="244.2" y="207.6">04/09/2018</text>
<text x="256.8" y="207.8">SHEET</text>
</g>
<g font-size="1.2" fill="#000080">
<text x="37.7" y="35.5">J5</text>
<text x="143.3" y="35.5">749020010A</text>
<text x="106.4" y="39.8">R67</text>
<text x="111.2" y="39.8">0E</text>
<text x="127.6" y="36.2">T1</text>
<text x="174.2" y="39.8">R62</text>
<text x="179" y="39.8">0E</text>
<text x="36.2" y="43.7">HDR_1X2</text>
<text x="77.5" y="47.2">0.1uF</text>
<text x="105.7" y="45.3">R24</text>
<text x="110.6" y="45.3">0E</text>
<text x="174.6" y="45.3">R1</text>
<text x="179.4" y="45.3">0E</text>
<text x="77.5" y="48.5">C31</text>
<text x="106.4" y="59">R25</text>
<text x="111.2" y="59">0E</text>
<text x="174.1" y="59">R2</text>
<text x="178.9" y="59">0E</text>
<text x="105.7" y="64.5">R66</text>
<text x="110.6" y="64.5">0E</text>
<text x="183.9" y="64.5">R61</text>
<text x="188.7" y="64.5">0E</text>
<text x="76.8" y="71.9">C30</text>
<text x="76.8" y="70.5">0.1uF</text>
<text x="105.7" y="69.9">R27</text>
<text x="110.6" y="69.9">0E</text>
<text x="174.9" y="69.9">R3</text>
<text x="179.7" y="69.9">0E</text>
<text x="106.4" y="83.7">R26</text>
<text x="111.2" y="83.7">0E</text>
<text x="173.8" y="83.7">R4</text>
<text x="178.6" y="83.7">0E</text>
<text x="105.1" y="89.1">R65</text>
<text x="109.9" y="89.1">0E</text>
<text x="183.9" y="89.1">R60</text>
<text x="188.7" y="89.1">0E</text>
<text x="76.8" y="93.8">C29</text>
<text x="76.8" y="92.4">0.1uF</text>
<text x="105.7" y="94.6">R28</text>
<text x="110.6" y="94.6">0E</text>
<text x="173.4" y="94.6">R5</text>
<text x="178.2" y="94.6">0E</text>
<text x="107.1" y="113.8">R64</text>
<text x="107.1" y="108.2">R29</text>
<text x="111.2" y="108.3">0E</text>
<text x="111.9" y="114">0E</text>
<text x="172.8" y="108.3">R6</text>
<text x="177.6" y="108.3">0E</text>
<text x="182.6" y="113.8">R59</text>
<text x="187.4" y="113.8">0E</text>
<text x="78.2" y="118.5">C28</text>
<text x="78.2" y="117.1">0.1uF</text>
<text x="105.7" y="119.3">R23</text>
<text x="110.6" y="119.3">0E</text>
<text x="173.7" y="119.3">R7</text>
<text x="178.5" y="119.3">0E</text>
<text x="199.6" y="125.3">C22</text>
<text x="199.6" y="124">0.1uF</text>
<text x="33.9" y="126.4">J3</text>
<text x="105.7" y="133">R22</text>
<text x="110.6" y="133">0E</text>
<text x="173.9" y="133">R8</text>
<text x="178.7" y="133">0E</text>
<text x="33.5" y="150.7">DNP</text>
</g>
<g font-size="1.2" fill="#004080">
<text x="128.2" y="41.1">TCT1</text>
<text x="160.6" y="41.1">MCT1</text>
<text x="128.2" y="46.6">TD1_P</text>
<text x="160" y="46.6">MX1_P</text>
<text x="128.2" y="60.3">TD1_N</text>
<text x="128.2" y="65.8">TCT2</text>
<text x="159.9" y="60.3">MX1_N</text>
<text x="160.6" y="65.8">MCT2</text>
<text x="128.2" y="71.3">TD2_P</text>
<text x="160" y="71.3">MX2_P</text>
<text x="128.2" y="85">TD2_N</text>
<text x="159.9" y="85">MX2_N</text>
<text x="128.2" y="90.5">TCT3</text>
<text x="128.2" y="96">TD3_P</text>
<text x="160" y="96">MX3_P</text>
<text x="160.6" y="90.5">MCT3</text>
<text x="128.2" y="109.7">TD3_N</text>
<text x="159.9" y="109.7">MX3_N</text>
<text x="128.2" y="115.2">TCT4</text>
<text x="160.6" y="115.2">MCT4</text>
<text x="128.2" y="120.7">TD4_P</text>
<text x="160" y="120.7">MX4_P</text>
<text x="128.2" y="134.4">TD4_N</text>
<text x="159.9" y="134.4">MX4_N</text>
</g>
<g font-size="1.2" fill="#f00">
<text x="92.3" y="46.6">P0_TD3P</text>
<text x="114.1" y="45.6">E_P0_TD3P</text>
<text x="188.5" y="46.6">P0_MAG_TD3P</text>
<text x="92.3" y="60.3">P0_TD3N</text>
<text x="188.2" y="60.3">P0_MAG_TD3N</text>
<text x="92.3" y="71.3">P0_TD2P</text>
<text x="114.3" y="70.3">E_P0_TD2P</text>
<text x="188.3" y="71.3">P0_MAG_TD2P</text>
<text x="114.9" y="84">E_P0_TD2N</text>
<text x="92.3" y="85">P0_TD2N</text>
<text x="188.2" y="85">P0_MAG_TD2N</text>
<text x="114.3" y="94.9">E_P0_TD1P</text>
<text x="92.3" y="96.1">P0_TD1P</text>
<text x="187.6" y="96.1">P0_MAG_TD1P</text>
<text x="92.3" y="109.9">P0_TD1N</text>
<text x="114.9" y="108.6">E_P0_TD1N</text>
<text x="187.5" y="109.9">P0_MAG_TD1N</text>
<text x="114.3" y="119.6">E_P0_TD0P</text>
<text x="92.3" y="120.7">P0_TD0P</text>
<text x="187.2" y="120.7">P0_MAG_TD0P</text>
<text x="61.4" y="129.6">P0_MAG_TD0P</text>
<text x="61.3" y="132.3">P0_MAG_TD0N</text>
<text x="61.3" y="138">P0_MAG_TD1N</text>
<text x="61.4" y="135.2">P0_MAG_TD1P</text>
<text x="92.3" y="134.4">P0_TD0N</text>
<text x="114.3" y="133.4">E_P0_TD0N</text>
<text x="187.8" y="134.4">P0_MAG_TD0N</text>
<text x="61.3" y="143.3">P0_MAG_TD2N</text>
<text x="61.4" y="140.6">P0_MAG_TD2P</text>
<text x="61.3" y="148.8">P0_MAG_TD3N</text>
<text x="61.4" y="146.1">P0_MAG_TD3P</text>
</g>
<g font-size="1">
<text x="28.8" y="3.9">5</text>
<text x="83.7" y="3.9">4</text>
<text x="138.5" y="3.9">3</text>
<text x="193.4" y="3.9">2</text>
<text x="248.3" y="3.9">1</text>
<text x=".4" y="30.8">D</text>
<text x="276.1" y="30.8">D</text>
<text x=".4" y="82.3">C</text>
<text x="276.1" y="82.3">C</text>
<text x=".4" y="133.7">B</text>
<text x="276.1" y="133.7">B</text>
<text x=".4" y="185.1">A</text>
<text x="276.1" y="185.1">A</text>
<text x="28.8" y="211">5</text>
<text x="83.7" y="211">4</text>
<text x="138.5" y="211">3</text>
<text x="193.4" y="211">2</text>
<text x="248.3" y="211">1</text>
</g>
</svg>
